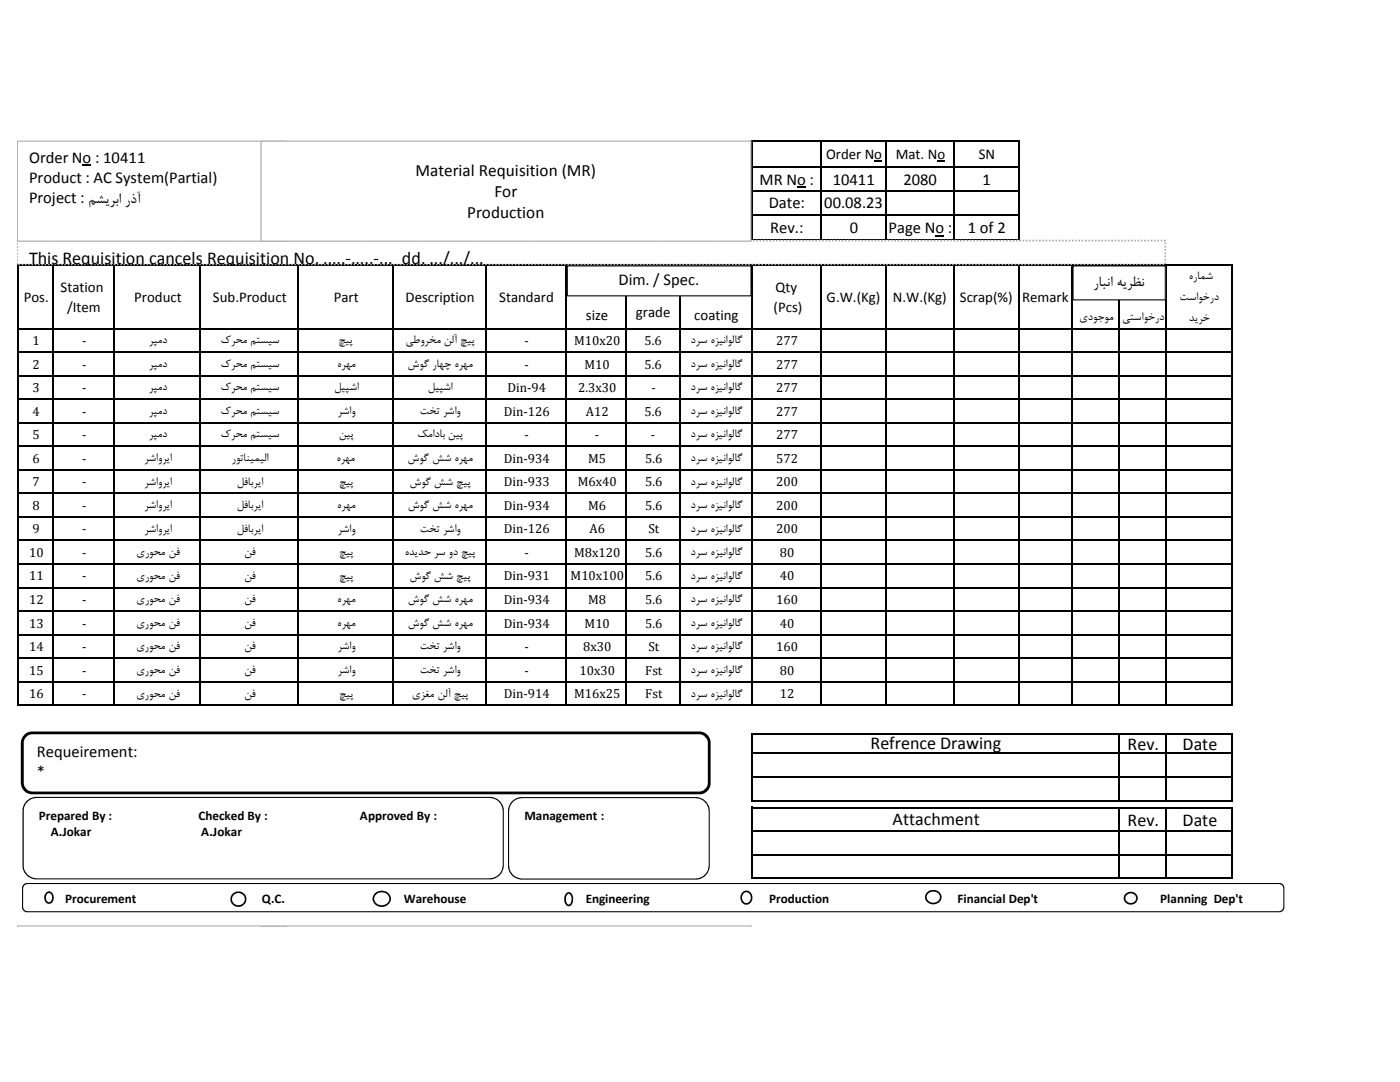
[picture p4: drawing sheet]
<svg xmlns="http://www.w3.org/2000/svg" width="279mm" height="216mm" viewBox="0 0 279 216" stroke-linecap="round" stroke-linejoin="round" font-family="sans-serif">
<path d="M159.1 37.3h1.7v.2h-1.7zM174.5 32.1h1.5v.2h-1.5zM187.1 32.1h1.5v.2h-1.5zM186.7 46.9h1.7v.2h-1.7z" fill="#000"/>
<g fill="none" stroke="#000" stroke-width=".3">
<path d="M150 27.9v20.2M150.2 28h53.3M150.2 33.4h53.3M150.2 38.1h53.3M163.8 28.2v19.9M176.8 28.2v19.9M190.3 28.2v19.9M203.3 28.2v112.7M3.6 52.7v88.2M3.7 52.9h242.4M10.6 53v87.9M22.8 53v87.9"/>
<path d="M40 53v87.9M59.5 53v87.9M78.5 53v87.9M96.9 53v87.9M113.1 53v87.9M125 53v87.9M135.7 53v87.9M150 53v87.9M150.2 42.8h53.3M150.2 48h53.3M163.8 53v87.9M176.8 53v87.9"/>
<path d="M190.3 53v87.9M214 53v87.9M223.3 53v87.9M232.7 53v87.9M245.9 53v87.9M3.7 65.6h242.4M3.7 70.3h242.4M3.7 75h242.4M3.7 79.7h242.4M3.7 84.3h242.4M3.7 89h242.4M3.7 93.7h242.4"/>
<path d="M3.7 98.4h242.4M3.7 103.1h242.4M3.7 107.8h242.4M3.7 112.5h242.4M3.7 117.2h242.4M3.7 121.9h242.4M3.7 126.6h242.4M3.7 131.3h242.4M3.7 136h242.4M3.7 140.7h242.4M150 146.2v13.7M150.2 146.4h95.9"/>
<path d="M150.2 150.3h95.9M150.2 155h95.9M150.2 159.7h95.9M223.3 146.5v13.4M232.7 146.5v13.4M245.9 146.5v13.4M150 161v14.4M150.2 161.1h95.9M150.2 165.8h95.9M150.2 170.5h95.9M150.2 175.2h95.9M223.3 161.3v14.1"/>
<path d="M232.7 161.3v14.1M245.9 161.3v14.1"/>
</g>
<path d="M3.4 48h229.1v4.7h-229.1z" fill="#fff"/>
<path d="M3.4 52.5h.2v.2h-.2zM3.4 51.8h.2v.3h-.2zM3.4 51.1h.2v.3h-.2zM3.4 50.5h.2v.3h-.2zM3.4 49.8h.2v.3h-.2zM3.4 49.1h.2v.4h-.2zM3.4 48.5h.2v.3h-.2zM3.4 47.8h.2v.4h-.2l.2-.2v.2h-.2zM3.9 47.8h.4v.4h-.4zM4.6 47.8h.3v.4h-.3zM5.2 47.8h.4v.4h-.4zM5.9 47.8h.3v.4h-.3zM6.6 47.8h.3v.4h-.3zM7.2 47.8h.3v.4h-.3zM7.9 47.8h.3v.4h-.3zM8.6 47.8h.2v.4h-.2zM9.2 47.8h.3v.4h-.3zM9.9 47.8h.3v.4h-.3zM10.5 47.8h.3v.4h-.3zM11.2 47.8h.3v.4h-.3zM11.8 47.8h.3v.4h-.3zM12.5 47.8h.3v.4h-.3zM13.1 47.8h.4v.4h-.4zM13.8 47.8h.3v.4h-.3zM14.4 47.8h.4v.4h-.4zM15.1 47.8h.3v.4h-.3zM15.7 47.8h.4v.4h-.4zM16.4 47.8h.3v.4h-.3zM17.1 47.8h.3v.4h-.3zM17.7 47.8h.3v.4h-.3zM18.4 47.8h.3v.4h-.3zM19 47.8h.3v.4h-.3zM19.7 47.8h.3v.4h-.3zM20.4 47.8h.3v.4h-.3zM21 47.8h.3v.4h-.3zM21.7 47.8h.3v.4h-.3zM22.3 47.8h.3v.4h-.3zM23 47.8h.3v.4h-.3zM23.6 47.8h.4v.4h-.4zM24.3 47.8h.3v.4h-.3zM24.9 47.8h.4v.4h-.4zM25.6 47.8h.3v.4h-.3zM26.2 47.8h.4v.4h-.4zM26.9 47.8h.3v.4h-.3zM27.6 47.8h.3v.4h-.3zM28.2 47.8h.3v.4h-.3zM28.9 47.8h.3v.4h-.3zM29.5 47.8h.3v.4h-.3zM30.2 47.8h.3v.4h-.3zM30.9 47.8h.3v.4h-.3zM31.5 47.8h.3v.4h-.3zM32.2 47.8h.3v.4h-.3zM32.8 47.8h.3v.4h-.3zM33.5 47.8h.3v.4h-.3zM34.1 47.8h.4v.4h-.4zM34.8 47.8h.3v.4h-.3zM35.4 47.8h.4v.4h-.4zM36.1 47.8h.3v.4h-.3zM36.7 47.8h.4v.4h-.4zM37.4 47.8h.3v.4h-.3zM38.1 47.8h.3v.4h-.3zM38.7 47.8h.3v.4h-.3zM39.4 47.8h.3v.4h-.3zM40 47.8h.3v.4h-.3zM40.7 47.8h.3v.4h-.3zM41.4 47.8h.3v.4h-.3zM42 47.8h.3v.4h-.3zM42.7 47.8h.3v.4h-.3zM43.3 47.8h.3v.4h-.3zM44 47.8h.3v.4h-.3zM44.6 47.8h.4v.4h-.4zM45.3 47.8h.3v.4h-.3zM45.9 47.8h.4v.4h-.4zM46.6 47.8h.3v.4h-.3zM47.2 47.8h.4v.4h-.4zM47.9 47.8h.3v.4h-.3zM48.6 47.8h.3v.4h-.3zM49.2 47.8h.3v.4h-.3zM49.9 47.8h.3v.4h-.3zM50.5 47.8h.3v.4h-.3zM51.2 47.8h.3v.4h-.3zM51.9 47.8h.3v.4h-.3zM52.5 47.8h.3v.4h-.3zM53.2 47.8h.3v.4h-.3zM53.8 47.8h.3v.4h-.3zM54.5 47.8h.3v.4h-.3zM55.1 47.8h.4v.4h-.4zM55.8 47.8h.3v.4h-.3zM56.4 47.8h.4v.4h-.4zM57.1 47.8h.3v.4h-.3zM57.7 47.8h.4v.4h-.4zM58.4 47.8h.3v.4h-.3zM59.1 47.8h.3v.4h-.3zM59.7 47.8h.3v.4h-.3zM60.4 47.8h.3v.4h-.3zM61 47.8h.3v.4h-.3zM61.7 47.8h.3v.4h-.3zM62.4 47.8h.3v.4h-.3zM63 47.8h.3v.4h-.3zM63.7 47.8h.3v.4h-.3zM64.3 47.8h.3v.4h-.3zM65 47.8h.3v.4h-.3zM65.6 47.8h.4v.4h-.4zM66.3 47.8h.3v.4h-.3zM66.9 47.8h.4v.4h-.4zM67.6 47.8h.3v.4h-.3zM68.2 47.8h.4v.4h-.4zM68.9 47.8h.3v.4h-.3zM69.6 47.8h.3v.4h-.3zM70.2 47.8h.3v.4h-.3zM70.9 47.8h.3v.4h-.3zM71.5 47.8h.3v.4h-.3zM72.2 47.8h.3v.4h-.3zM72.9 47.8h.3v.4h-.3zM73.5 47.8h.3v.4h-.3zM74.2 47.8h.3v.4h-.3zM74.8 47.8h.3v.4h-.3zM75.5 47.8h.3v.4h-.3zM76.1 47.8h.4v.4h-.4zM76.8 47.8h.3v.4h-.3zM77.4 47.8h.4v.4h-.4zM78.1 47.8h.3v.4h-.3zM78.7 47.8h.4v.4h-.4zM79.4 47.8h.3v.4h-.3zM80.1 47.8h.3v.4h-.3zM80.7 47.8h.3v.4h-.3zM81.4 47.8h.3v.4h-.3zM82 47.8h.3v.4h-.3zM82.7 47.8h.3v.4h-.3zM83.4 47.8h.3v.4h-.3zM84 47.8h.3v.4h-.3zM84.7 47.8h.3v.4h-.3zM85.3 47.8h.3v.4h-.3zM86 47.8h.3v.4h-.3zM86.6 47.8h.4v.4h-.4zM87.3 47.8h.3v.4h-.3zM87.9 47.8h.4v.4h-.4zM88.6 47.8h.3v.4h-.3zM89.2 47.8h.4v.4h-.4zM89.9 47.8h.3v.4h-.3zM90.6 47.8h.3v.4h-.3zM91.2 47.8h.3v.4h-.3zM91.9 47.8h.3v.4h-.3zM92.5 47.8h.3v.4h-.3zM93.2 47.8h.3v.4h-.3zM93.9 47.8h.2v.4h-.2zM94.5 47.8h.3v.4h-.3zM95.2 47.8h.3v.4h-.3zM95.8 47.8h.3v.4h-.3zM96.5 47.8h.3v.4h-.3zM97.1 47.8h.4v.4h-.4zM97.8 47.8h.3v.4h-.3zM98.4 47.8h.4v.4h-.4zM99.1 47.8h.3v.4h-.3zM99.7 47.8h.4v.4h-.4zM100.4 47.8h.3v.4h-.3zM101 47.8h.4v.4h-.4zM101.7 47.8h.3v.4h-.3zM102.4 47.8h.3v.4h-.3zM103 47.8h.3v.4h-.3zM103.7 47.8h.3v.4h-.3zM104.4 47.8h.2v.4h-.2zM105 47.8h.3v.4h-.3zM105.7 47.8h.3v.4h-.3zM106.3 47.8h.3v.4h-.3zM107 47.8h.3v.4h-.3zM107.6 47.8h.4v.4h-.4zM108.3 47.8h.3v.4h-.3zM108.9 47.8h.4v.4h-.4zM109.6 47.8h.3v.4h-.3zM110.2 47.8h.4v.4h-.4zM110.9 47.8h.3v.4h-.3zM111.5 47.8h.4v.4h-.4zM112.2 47.8h.3v.4h-.3zM112.9 47.8h.3v.4h-.3zM113.5 47.8h.3v.4h-.3zM114.2 47.8h.3v.4h-.3zM114.9 47.8h.2v.4h-.2zM115.5 47.8h.3v.4h-.3zM116.2 47.8h.3v.4h-.3zM116.8 47.8h.3v.4h-.3zM117.5 47.8h.3v.4h-.3zM118.1 47.8h.3v.4h-.3zM118.8 47.8h.3v.4h-.3zM119.4 47.8h.4v.4h-.4zM120.1 47.8h.3v.4h-.3zM120.7 47.8h.4v.4h-.4zM121.4 47.8h.3v.4h-.3zM122 47.8h.4v.4h-.4zM122.7 47.8h.3v.4h-.3zM123.4 47.8h.3v.4h-.3zM124 47.8h.3v.4h-.3zM124.7 47.8h.3v.4h-.3zM125.3 47.8h.3v.4h-.3zM126 47.8h.3v.4h-.3zM126.7 47.8h.3v.4h-.3zM127.3 47.8h.3v.4h-.3zM128 47.8h.3v.4h-.3zM128.6 47.8h.3v.4h-.3zM129.3 47.8h.3v.4h-.3zM129.9 47.8h.4v.4h-.4zM130.6 47.8h.3v.4h-.3zM131.2 47.8h.4v.4h-.4zM131.9 47.8h.3v.4h-.3zM132.5 47.8h.4v.4h-.4zM133.2 47.8h.3v.4h-.3zM133.9 47.8h.3v.4h-.3zM134.5 47.8h.3v.4h-.3zM135.2 47.8h.3v.4h-.3zM135.8 47.8h.3v.4h-.3zM136.5 47.8h.3v.4h-.3zM137.2 47.8h.3v.4h-.3zM137.8 47.8h.3v.4h-.3zM138.5 47.8h.3v.4h-.3zM139.1 47.8h.3v.4h-.3zM139.8 47.8h.3v.4h-.3zM140.4 47.8h.4v.4h-.4zM141.1 47.8h.3v.4h-.3zM141.7 47.8h.4v.4h-.4zM142.4 47.8h.3v.4h-.3zM143 47.8h.4v.4h-.4zM143.7 47.8h.3v.4h-.3zM144.4 47.8h.3v.4h-.3zM145 47.8h.3v.4h-.3zM145.7 47.8h.3v.4h-.3zM146.3 47.8h.3v.4h-.3zM147 47.8h.3v.4h-.3zM147.7 47.8h.3v.4h-.3zM148.3 47.8h.3v.4h-.3zM149 47.8h.3v.4h-.3zM149.6 47.8h.3v.4h-.3zM150.3 47.8h.3v.4h-.3zM150.9 47.8h.4v.4h-.4zM151.6 47.8h.3v.4h-.3zM152.2 47.8h.4v.4h-.4zM152.9 47.8h.3v.4h-.3zM153.5 47.8h.4v.4h-.4zM154.2 47.8h.3v.4h-.3zM154.9 47.8h.3v.4h-.3zM155.5 47.8h.3v.4h-.3zM156.2 47.8h.3v.4h-.3zM156.8 47.8h.3v.4h-.3zM157.5 47.8h.3v.4h-.3zM158.2 47.8h.3v.4h-.3zM158.8 47.8h.3v.4h-.3zM159.5 47.8h.3v.4h-.3zM160.1 47.8h.3v.4h-.3zM160.8 47.8h.3v.4h-.3zM161.4 47.8h.4v.4h-.4zM162.1 47.8h.3v.4h-.3zM162.7 47.8h.4v.4h-.4zM163.4 47.8h.3v.4h-.3zM164 47.8h.4v.4h-.4zM164.7 47.8h.3v.4h-.3zM165.4 47.8h.3v.4h-.3zM166 47.8h.3v.4h-.3zM166.7 47.8h.3v.4h-.3zM167.3 47.8h.3v.4h-.3zM168 47.8h.3v.4h-.3zM168.7 47.8h.3v.4h-.3zM169.3 47.8h.3v.4h-.3zM170 47.8h.3v.4h-.3zM170.6 47.8h.3v.4h-.3zM171.3 47.8h.3v.4h-.3zM171.9 47.8h.4v.4h-.4zM172.6 47.8h.3v.4h-.3zM173.2 47.8h.4v.4h-.4zM173.9 47.8h.3v.4h-.3zM174.5 47.8h.4v.4h-.4zM175.2 47.8h.3v.4h-.3zM175.9 47.8h.3v.4h-.3zM176.5 47.8h.3v.4h-.3zM177.2 47.8h.3v.4h-.3zM177.8 47.8h.3v.4h-.3zM178.5 47.8h.3v.4h-.3zM179.2 47.8h.3v.4h-.3zM179.8 47.8h.3v.4h-.3zM180.5 47.8h.3v.4h-.3zM181.1 47.8h.3v.4h-.3zM181.8 47.8h.3v.4h-.3zM182.4 47.8h.4v.4h-.4zM183.1 47.8h.3v.4h-.3zM183.7 47.8h.4v.4h-.4zM184.4 47.8h.3v.4h-.3zM185 47.8h.4v.4h-.4zM185.7 47.8h.3v.4h-.3zM186.4 47.8h.3v.4h-.3zM187 47.8h.3v.4h-.3zM187.7 47.8h.3v.4h-.3zM188.3 47.8h.3v.4h-.3zM189 47.8h.3v.4h-.3zM189.7 47.8h.2v.4h-.2zM190.3 47.8h.3v.4h-.3zM191 47.8h.3v.4h-.3zM191.6 47.8h.3v.4h-.3zM192.3 47.8h.3v.4h-.3zM192.9 47.8h.4v.4h-.4zM193.6 47.8h.3v.4h-.3zM194.2 47.8h.4v.4h-.4zM194.9 47.8h.3v.4h-.3zM195.5 47.8h.4v.4h-.4zM196.2 47.8h.3v.4h-.3zM196.8 47.8h.4v.4h-.4zM197.5 47.8h.3v.4h-.3zM198.2 47.8h.3v.4h-.3zM198.8 47.8h.3v.4h-.3zM199.5 47.8h.3v.4h-.3zM200.2 47.8h.2v.4h-.2zM200.8 47.8h.3v.4h-.3zM201.5 47.8h.3v.4h-.3zM202.1 47.8h.3v.4h-.3zM202.8 47.8h.3v.4h-.3zM203.4 47.8h.4v.4h-.4zM204.1 47.8h.3v.4h-.3zM204.7 47.8h.4v.4h-.4zM205.4 47.8h.3v.4h-.3zM206 47.8h.4v.4h-.4zM206.7 47.8h.3v.4h-.3zM207.3 47.8h.4v.4h-.4zM208 47.8h.3v.4h-.3zM208.7 47.8h.3v.4h-.3zM209.3 47.8h.3v.4h-.3zM210 47.8h.3v.4h-.3zM210.7 47.8h.2v.4h-.2zM211.3 47.8h.3v.4h-.3zM212 47.8h.3v.4h-.3zM212.6 47.8h.3v.4h-.3zM213.3 47.8h.3v.4h-.3zM213.9 47.8h.3v.4h-.3zM214.6 47.8h.3v.4h-.3zM215.2 47.8h.4v.4h-.4zM215.9 47.8h.3v.4h-.3zM216.5 47.8h.4v.4h-.4zM217.2 47.8h.3v.4h-.3zM217.8 47.8h.4v.4h-.4zM218.5 47.8h.3v.4h-.3zM219.2 47.8h.3v.4h-.3zM219.8 47.8h.3v.4h-.3zM220.5 47.8h.3v.4h-.3zM221.1 47.8h.3v.4h-.3zM221.8 47.8h.3v.4h-.3zM222.5 47.8h.3v.4h-.3zM223.1 47.8h.3v.4h-.3zM223.8 47.8h.3v.4h-.3zM224.4 47.8h.3v.4h-.3zM225.1 47.8h.3v.4h-.3zM225.7 47.8h.4v.4h-.4zM226.4 47.8h.3v.4h-.3zM227 47.8h.4v.4h-.4zM227.7 47.8h.3v.4h-.3zM228.3 47.8h.4v.4h-.4zM229 47.8h.3v.4h-.3zM229.7 47.8h.3v.4h-.3zM230.3 47.8h.3v.4h-.3zM231 47.8h.3v.4h-.3zM231.6 47.8h.3v.4h-.3zM232.3 47.8l.4 .1v.2l-.3-.1 .1 .2h-.2zM232.4 48.4h.3v.3h-.3zM232.4 49.1h.3v.3h-.3zM232.4 49.7h.3v.3h-.3zM232.4 50.4h.3v.3h-.3zM232.4 51h.3v.4h-.3zM232.4 51.7h.3v.3h-.3zM232.4 52.3h.3v.4h-.3zM232 52.6h.3v.3h-.3zM231.4 52.6h.3v.3h-.3zM230.7 52.6h.3v.3h-.3zM230 52.6h.4v.3h-.4zM229.4 52.6h.3v.3h-.3zM228.7 52.6h.4v.3h-.4zM228 52.6h.4v.3h-.4zM227.4 52.6h.4v.3h-.4zM226.7 52.6h.4v.3h-.4zM226.1 52.6h.3v.3h-.3zM225.4 52.6h.4v.3h-.4zM224.8 52.6h.3v.3h-.3zM224.1 52.6h.4v.3h-.4zM223.5 52.6h.3v.3h-.3zM222.8 52.6h.3v.3h-.3zM222.2 52.6h.3v.3h-.3zM221.5 52.6h.3v.3h-.3zM220.9 52.6h.3v.3h-.3zM220.2 52.6h.3v.3h-.3zM219.5 52.6h.4v.3h-.4zM218.9 52.6h.3v.3h-.3zM218.2 52.6h.4v.3h-.4zM217.6 52.6h.3v.3h-.3zM216.9 52.6h.4v.3h-.4zM216.2 52.6h.4v.3h-.4zM215.6 52.6h.3v.3h-.3zM214.9 52.6h.4v.3h-.4zM214.3 52.6h.3v.3h-.3zM213.6 52.6h.4v.3h-.4zM213 52.6h.3v.3h-.3zM212.3 52.6h.3v.3h-.3zM211.7 52.6h.3v.3h-.3zM211 52.6h.3v.3h-.3zM210.4 52.6h.3v.3h-.3zM209.7 52.6h.3v.3h-.3zM209 52.6h.4v.3h-.4zM208.4 52.6h.3v.3h-.3zM207.7 52.6h.4v.3h-.4zM207.1 52.6h.3v.3h-.3zM206.4 52.6h.4v.3h-.4zM205.7 52.6h.4v.3h-.4zM205.1 52.6h.3v.3h-.3zM204.4 52.6h.4v.3h-.4zM203.8 52.6h.3v.3h-.3zM203.1 52.6h.4v.3h-.4zM202.5 52.6h.3v.3h-.3zM201.8 52.6h.3v.3h-.3zM201.2 52.6h.3v.3h-.3zM200.5 52.6h.3v.3h-.3zM199.9 52.6h.3v.3h-.3zM199.2 52.6h.3v.3h-.3zM198.5 52.6h.4v.3h-.4zM197.9 52.6h.3v.3h-.3zM197.2 52.6h.4v.3h-.4zM196.6 52.6h.3v.3h-.3zM195.9 52.6h.4v.3h-.4zM195.2 52.6h.4v.3h-.4zM194.6 52.6h.3v.3h-.3zM193.9 52.6h.4v.3h-.4zM193.3 52.6h.3v.3h-.3zM192.6 52.6h.4v.3h-.4zM192 52.6h.3v.3h-.3zM191.3 52.6h.3v.3h-.3zM190.7 52.6h.3v.3h-.3zM190 52.6h.3v.3h-.3zM189.4 52.6h.3v.3h-.3zM188.7 52.6h.3v.3h-.3zM188 52.6h.4v.3h-.4zM187.4 52.6h.3v.3h-.3zM186.7 52.6h.4v.3h-.4zM186.1 52.6h.3v.3h-.3zM185.4 52.6h.4v.3h-.4zM184.7 52.6h.4v.3h-.4zM184.1 52.6h.3v.3h-.3zM183.4 52.6h.4v.3h-.4zM182.8 52.6h.3v.3h-.3zM182.1 52.6h.4v.3h-.4zM181.5 52.6h.3v.3h-.3zM180.8 52.6h.3v.3h-.3zM180.2 52.6h.3v.3h-.3zM179.5 52.6h.3v.3h-.3zM178.9 52.6h.3v.3h-.3zM178.2 52.6h.3v.3h-.3zM177.5 52.6h.4v.3h-.4zM176.9 52.6h.3v.3h-.3zM176.2 52.6h.4v.3h-.4zM175.6 52.6h.3v.3h-.3zM174.9 52.6h.4v.3h-.4zM174.2 52.6h.4v.3h-.4zM173.6 52.6h.3v.3h-.3zM172.9 52.6h.4v.3h-.4zM172.3 52.6h.3v.3h-.3zM171.6 52.6h.4v.3h-.4zM171 52.6h.3v.3h-.3zM170.3 52.6h.3v.3h-.3zM169.7 52.6h.3v.3h-.3zM169 52.6h.3v.3h-.3zM168.4 52.6h.3v.3h-.3zM167.7 52.6h.3v.3h-.3zM167 52.6h.4v.3h-.4zM166.4 52.6h.3v.3h-.3zM165.7 52.6h.4v.3h-.4zM165.1 52.6h.3v.3h-.3zM164.4 52.6h.4v.3h-.4zM163.7 52.6h.4v.3h-.4zM163.1 52.6h.3v.3h-.3zM162.4 52.6h.4v.3h-.4zM161.8 52.6h.3v.3h-.3zM161.1 52.6h.4v.3h-.4zM160.5 52.6h.3v.3h-.3zM159.8 52.6h.3v.3h-.3zM159.2 52.6h.3v.3h-.3zM158.5 52.6h.3v.3h-.3zM157.9 52.6h.3v.3h-.3zM157.2 52.6h.3v.3h-.3zM156.5 52.6h.4v.3h-.4zM155.9 52.6h.3v.3h-.3zM155.2 52.6h.4v.3h-.4zM154.6 52.6h.3v.3h-.3zM153.9 52.6h.4v.3h-.4zM153.2 52.6h.4v.3h-.4zM152.6 52.6h.4v.3h-.4zM151.9 52.6h.4v.3h-.4zM151.3 52.6h.3v.3h-.3zM150.6 52.6h.4v.3h-.4zM150 52.6h.3v.3h-.3zM149.3 52.6h.3v.3h-.3zM148.7 52.6h.3v.3h-.3zM148 52.6h.3v.3h-.3zM147.4 52.6h.3v.3h-.3zM146.7 52.6h.3v.3h-.3zM146 52.6h.4v.3h-.4zM145.4 52.6h.3v.3h-.3zM144.7 52.6h.4v.3h-.4zM144.1 52.6h.3v.3h-.3zM143.4 52.6h.4v.3h-.4zM142.7 52.6h.4v.3h-.4zM142.1 52.6h.4v.3h-.4zM141.4 52.6h.4v.3h-.4zM140.8 52.6h.3v.3h-.3zM140.1 52.6h.4v.3h-.4zM139.5 52.6h.3v.3h-.3zM138.8 52.6h.3v.3h-.3zM138.2 52.6h.3v.3h-.3zM137.5 52.6h.3v.3h-.3zM136.9 52.6h.3v.3h-.3zM136.2 52.6h.3v.3h-.3zM135.6 52.6h.3v.3h-.3zM134.9 52.6h.3v.3h-.3zM134.2 52.6h.4v.3h-.4zM133.6 52.6h.3v.3h-.3zM132.9 52.6h.4v.3h-.4zM132.2 52.6h.4v.3h-.4zM131.6 52.6h.4v.3h-.4zM130.9 52.6h.4v.3h-.4zM130.3 52.6h.3v.3h-.3zM129.6 52.6h.4v.3h-.4zM129 52.6h.3v.3h-.3zM128.3 52.6h.4v.3h-.4zM127.7 52.6h.3v.3h-.3zM127 52.6h.3v.3h-.3zM126.4 52.6h.3v.3h-.3zM125.7 52.6h.3v.3h-.3zM125.1 52.6h.3v.3h-.3zM124.4 52.6h.3v.3h-.3zM123.7 52.6h.4v.3h-.4zM123.1 52.6h.3v.3h-.3zM122.4 52.6h.4v.3h-.4zM121.8 52.6h.3v.3h-.3zM121.1 52.6h.4v.3h-.4zM120.4 52.6h.4v.3h-.4zM119.8 52.6h.3v.3h-.3zM119.1 52.6h.4v.3h-.4zM118.5 52.6h.3v.3h-.3zM117.8 52.6h.4v.3h-.4zM117.2 52.6h.3v.3h-.3zM116.5 52.6h.3v.3h-.3zM115.9 52.6h.3v.3h-.3zM115.2 52.6h.3v.3h-.3zM114.6 52.6h.3v.3h-.3zM113.9 52.6h.3v.3h-.3zM113.2 52.6h.4v.3h-.4zM112.6 52.6h.3v.3h-.3zM111.9 52.6h.4v.3h-.4zM111.3 52.6h.3v.3h-.3zM110.6 52.6h.4v.3h-.4zM109.9 52.6h.4v.3h-.4zM109.3 52.6h.3v.3h-.3zM108.6 52.6h.4v.3h-.4zM108 52.6h.3v.3h-.3zM107.3 52.6h.4v.3h-.4zM106.7 52.6h.3v.3h-.3zM106 52.6h.3v.3h-.3zM105.4 52.6h.3v.3h-.3zM104.7 52.6h.3v.3h-.3zM104.1 52.6h.3v.3h-.3zM103.4 52.6h.3v.3h-.3zM102.7 52.6h.4v.3h-.4zM102.1 52.6h.3v.3h-.3zM101.4 52.6h.4v.3h-.4zM100.8 52.6h.3v.3h-.3zM100.1 52.6h.4v.3h-.4zM99.4 52.6h.4v.3h-.4zM98.8 52.6h.3v.3h-.3zM98.1 52.6h.4v.3h-.4zM97.5 52.6h.3v.3h-.3zM96.8 52.6h.4v.3h-.4zM96.2 52.6h.3v.3h-.3zM95.5 52.6h.3v.3h-.3zM94.9 52.6h.3v.3h-.3zM94.2 52.6h.3v.3h-.3zM93.6 52.6h.3v.3h-.3zM92.9 52.6h.3v.3h-.3zM92.2 52.6h.4v.3h-.4zM91.6 52.6h.3v.3h-.3zM90.9 52.6h.4v.3h-.4zM90.3 52.6h.3v.3h-.3zM89.6 52.6h.4v.3h-.4zM88.9 52.6h.4v.3h-.4zM88.3 52.6h.3v.3h-.3zM87.6 52.6h.4v.3h-.4zM87 52.6h.3v.3h-.3zM86.3 52.6h.4v.3h-.4zM85.7 52.6h.3v.3h-.3zM85 52.6h.3v.3h-.3zM84.4 52.6h.3v.3h-.3zM83.7 52.6h.3v.3h-.3zM83.1 52.6h.3v.3h-.3zM82.4 52.6h.3v.3h-.3zM81.7 52.6h.4v.3h-.4zM81.1 52.6h.3v.3h-.3zM80.4 52.6h.4v.3h-.4zM79.8 52.6h.3v.3h-.3zM79.1 52.6h.4v.3h-.4zM78.4 52.6h.4v.3h-.4zM77.8 52.6h.3v.3h-.3zM77.1 52.6h.4v.3h-.4zM76.5 52.6h.3v.3h-.3zM75.8 52.6h.4v.3h-.4zM75.2 52.6h.3v.3h-.3zM74.5 52.6h.3v.3h-.3zM73.9 52.6h.3v.3h-.3zM73.2 52.6h.3v.3h-.3zM72.6 52.6h.3v.3h-.3zM71.9 52.6h.3v.3h-.3zM71.2 52.6h.4v.3h-.4zM70.6 52.6h.3v.3h-.3zM69.9 52.6h.4v.3h-.4zM69.3 52.6h.3v.3h-.3zM68.6 52.6h.4v.3h-.4zM67.9 52.6h.4v.3h-.4zM67.3 52.6h.3v.3h-.3zM66.6 52.6h.4v.3h-.4zM66 52.6h.3v.3h-.3zM65.3 52.6h.4v.3h-.4zM64.7 52.6h.3v.3h-.3zM64 52.6h.3v.3h-.3zM63.4 52.6h.3v.3h-.3zM62.7 52.6h.3v.3h-.3zM62.1 52.6h.3v.3h-.3zM61.4 52.6h.3v.3h-.3zM60.7 52.6h.4v.3h-.4zM60.1 52.6h.3v.3h-.3zM59.4 52.6h.4v.3h-.4zM58.8 52.6h.3v.3h-.3zM58.1 52.6h.4v.3h-.4zM57.4 52.6h.4v.3h-.4zM56.8 52.6h.3v.3h-.3zM56.1 52.6h.4v.3h-.4zM55.5 52.6h.3v.3h-.3zM54.8 52.6h.4v.3h-.4zM54.2 52.6h.3v.3h-.3zM53.5 52.6h.3v.3h-.3zM52.9 52.6h.3v.3h-.3zM52.2 52.6h.3v.3h-.3zM51.6 52.6h.3v.3h-.3zM50.9 52.6h.3v.3h-.3zM50.2 52.6h.4v.3h-.4zM49.6 52.6h.3v.3h-.3zM48.9 52.6h.4v.3h-.4zM48.3 52.6h.3v.3h-.3zM47.6 52.6h.4v.3h-.4zM46.9 52.6h.4v.3h-.4zM46.3 52.6h.4v.3h-.4zM45.6 52.6h.4v.3h-.4zM45 52.6h.3v.3h-.3zM44.3 52.6h.4v.3h-.4zM43.7 52.6h.3v.3h-.3zM43 52.6h.3v.3h-.3zM42.4 52.6h.3v.3h-.3zM41.7 52.6h.3v.3h-.3zM41.1 52.6h.3v.3h-.3zM40.4 52.6h.3v.3h-.3zM39.8 52.6h.3v.3h-.3zM39.1 52.6h.3v.3h-.3zM38.4 52.6h.4v.3h-.4zM37.8 52.6h.3v.3h-.3zM37.1 52.6h.4v.3h-.4zM36.4 52.6h.4v.3h-.4zM35.8 52.6h.4v.3h-.4zM35.1 52.6h.4v.3h-.4zM34.5 52.6h.3v.3h-.3zM33.8 52.6h.4v.3h-.4zM33.2 52.6h.3v.3h-.3zM32.5 52.6h.4v.3h-.4zM31.9 52.6h.3v.3h-.3zM31.2 52.6h.3v.3h-.3zM30.6 52.6h.3v.3h-.3zM29.9 52.6h.3v.3h-.3zM29.3 52.6h.3v.3h-.3zM28.6 52.6h.3v.3h-.3zM27.9 52.6h.4v.3h-.4zM27.3 52.6h.3v.3h-.3zM26.6 52.6h.4v.3h-.4zM26 52.6h.3v.3h-.3zM25.3 52.6h.4v.3h-.4zM24.6 52.6h.4v.3h-.4zM24 52.6h.3v.3h-.3zM23.3 52.6h.4v.3h-.4zM22.7 52.6h.3v.3h-.3zM22 52.6h.4v.3h-.4zM21.4 52.6h.3v.3h-.3zM20.7 52.6h.3v.3h-.3zM20.1 52.6h.3v.3h-.3zM19.4 52.6h.3v.3h-.3zM18.8 52.6h.3v.3h-.3zM18.1 52.6h.3v.3h-.3zM17.4 52.6h.4v.3h-.4zM16.8 52.6h.3v.3h-.3zM16.1 52.6h.4v.3h-.4zM15.5 52.6h.3v.3h-.3zM14.8 52.6h.4v.3h-.4zM14.1 52.6h.4v.3h-.4zM13.5 52.6h.3v.3h-.3zM12.8 52.6h.4v.3h-.4zM12.2 52.6h.3v.3h-.3zM11.5 52.6h.4v.3h-.4zM10.9 52.6h.3v.3h-.3zM10.2 52.6h.3v.3h-.3zM9.6 52.6h.3v.3h-.3zM8.9 52.6h.3v.3h-.3zM8.3 52.6h.3v.3h-.3zM7.6 52.6h.3v.3h-.3zM6.9 52.6h.4v.3h-.4zM6.3 52.6h.3v.3h-.3zM5.6 52.6h.4v.3h-.4zM5 52.6h.3v.3h-.3zM4.3 52.6h.4v.3h-.4zM3.6 52.6h.4v.3h-.4z" fill="#a6a6a6"/>
<path d="M3.4 28.2h53.6v19.9h-53.6z" fill="#fff"/>
<path d="M3.4 28.1h53.7v20.1h-53.7zM3.4 28.3l.2-.1v19.9l-.2-.1h53.6l-.1 .1v-19.9l.1 .1z" fill="#a6a6a6"/>
<path d="M16.5 32.9h1.7v.2h-1.7z" fill="#000"/>
<path d="M52.1 28.2h97.8v19.9h-97.8z" fill="#fff"/>
<path d="M52 28.1h97.9l.1 .1v19.9l-.1 .1h-97.8zM52.1 28.3l.1-.1v19.9l-.1-.1h97.8l-.1 .1v-19.9l.1 .1z" fill="#a6a6a6"/>
<path d="M214.1 53h18.4v6.8h-18.4z" fill="#fff"/>
<path d="M214 53l18.5-.1 .2 .1-.1 6.9h-18.5l-.1-.1zM214.1 53.2l.1-.2v6.8l-.1-.1h18.4v.1v-6.8v.2z" fill="#000"/>
<path d="M113.2 53h36.7v6.1h-36.7z" fill="#fff"/>
<path d="M113.1 53l36.8-.1 .1 .1v6.1h-36.8h-.1zM113.2 53.2l.1-.2v6.1l-.1-.2h36.7l-.1 .2v-6.1l.1 .2z" fill="#000"/>
<path d="M5 146.8l.9-.5 .5-.1h133.1a2.02 2.02 0 0 1 2 2.1v7.9a1.99 1.99 0 0 1-2 2h-133.1a1.99 1.99 0 0 1-2-2v-7.9l.1-.6z" fill-rule="evenodd" fill="#fff"/>
<path d="M4.8 146.6l.5-.4 .9-.2h133.6a2.28 2.28 0 0 1 2 2v8.5a2.28 2.28 0 0 1-2 2h-133.6a2.33 2.33 0 0 1-2.1-2.2v-8a2.21 2.21 0 0 1 .7-1.7zM5.2 147l-.5 1v8.4l.2 .5 .3 .5 .7 .5h.5h133.3l.8-.3 .5-.4 .3-1v-8.1l-.2-.5-.3-.5-.4-.4-.7-.2h-133.4l-.5 .1z" fill="#000"/>
<path d="M5.6 159.7l1.1-.5 .6-.1h90.4a2.7 2.7 0 0 1 2.7 2.7v10.8a2.68 2.68 0 0 1-2.7 2.7h-90.4a2.68 2.68 0 0 1-2.7-2.7v-10.8a2.71 2.71 0 0 1 1-2.1z" fill-rule="evenodd" fill="#fff"/>
<path d="M5.2 159.9a2.82 2.82 0 0 1 2.1-.9h90.7a2.82 2.82 0 0 1 2.5 2.5v11.4a2.82 2.82 0 0 1-2.5 2.6h-90.7a2.81 2.81 0 0 1-2.8-2.8v-11.2l.3-1.1zM5.7 159.8a2.49 2.49 0 0 0-1 2v10.8a2.58 2.58 0 0 0 2.6 2.7h90.4a2.64 2.64 0 0 0 2.6-2.6v-10.9a2.62 2.62 0 0 0-2.6-2.6h-90.4l-.9 .2z" fill="#000"/>
<path d="M102.1 160.2a2.71 2.71 0 0 1 2.1-1.1h34.6a2.7 2.7 0 0 1 2.7 2.7v10.9a2.68 2.68 0 0 1-2.7 2.7h-34.6a2.7 2.7 0 0 1-2.7-2.7v-10.9v-.6z" fill-rule="evenodd" fill="#fff"/>
<path d="M102.1 160a2.72 2.72 0 0 1 2.1-1h34.9a2.82 2.82 0 0 1 2.5 2.6v11.4a2.82 2.82 0 0 1-2.5 2.5h-34.9a2.76 2.76 0 0 1-2.8-2.8v-11.1l.3-1.1zM102.4 160l-.6 .9-.2 1v10.8a2.63 2.63 0 0 0 2.6 2.6h34.6a2.64 2.64 0 0 0 2.6-2.6v-10.8a2.63 2.63 0 0 0-2.6-2.6h-34.6l-.9 .1z" fill="#000"/>
<path d="M4.8 176.6l.7-.3h249.8a.92 .92 0 0 1 .9 .9v3.8a.89 .89 0 0 1-.9 .9h-249.8a.92 .92 0 0 1-1-.9v-3.8z" fill-rule="evenodd" fill="#fff"/>
<path d="M4.6 176.6l.6-.4h250.3l.7 .4 .1 .4v4.2a1.03 1.03 0 0 1-.8 .8h-250.3l-.6-.4-.2-.4v-4.2zM4.9 176.7l-.3 .5v3.8l.3 .6 .6 .2h249.9a.81 .81 0 0 0 .7-.8v-3.8l-.2-.5-.6-.3h-249.8z" fill="#000"/>
<path d="M9.2 178.3a.8 .8 0 0 1 1-.1 .8 .8 0 0 1 .4 .9 .84 .84 0 0 1-.8 1.1 .84 .84 0 0 1-.8-1.1z" fill-rule="evenodd" fill="#fff"/>
<path d="M9.4 178l.6-.1a1.39 1.39 0 0 1 .2 2.4h-.6a1.43 1.43 0 0 1-.2-2.3zM9.4 178.3l-.3 .6 .1 .6 .2 .4 .5 .1 .2-.1 .3-.4v-.6l-.4-.7z" fill="#000"/>
<circle cx="47.6" cy="179.4" r="1.41" fill="#fff"/>
<path d="M46 179.4a1.58 1.58 0 0 1 3.1 0 1.58 1.58 0 0 1-3.1 0zM46.7 178.6l-.4 .6v.5l.4 .6 .4 .3h.5l.9-.3 .4-.7v-.4l-.4-.6-.9-.4z" fill="#000"/>
<path d="M74.8 178.5a1.66 1.66 0 0 1 2-.5 1.66 1.66 0 0 1 1 1.8 1.66 1.66 0 0 1-2 1 1.66 1.66 0 0 1-1.2-1.9z" fill-rule="evenodd" fill="#fff"/>
<path d="M74.9 178.2a1.69 1.69 0 0 0-.1 2.2 1.69 1.69 0 0 0 2.1 .4 1.58 1.58 0 0 0 1.1-1.6 1.58 1.58 0 0 0-1.5-1.4 2.06 2.06 0 0 0-1.6 .4zM74.9 178.6l.4-.3 .6-.2h.9l.8 .8v.9l-.3 .5-.5 .3h-1.2l-.7-.5-.2-.5v-.4z" fill="#000"/>
<path d="M224.6 178.6a1.19 1.19 0 0 1 1.8-.3 1.19 1.19 0 0 1 0 1.8 1.19 1.19 0 0 1-1.5 0 1.19 1.19 0 0 1-.3-1.5z" fill-rule="evenodd" fill="#fff"/>
<path d="M224.7 178.3a1.52 1.52 0 0 1 1.7-.2l.4 .4a1.2 1.2 0 0 1-.1 1.6l-.5 .3a1.46 1.46 0 0 1-1.9-.9v-.6zM224.9 178.6l-.3 .6 .1 .4 .4 .4 .8 .2 .7-.4 .1-.8-.3-.5-.5-.2h-.5z" fill="#000"/>
<path d="M113.2 178.3l.3-.1a1.4 1.4 0 0 1 0 2.5 1.5 1.5 0 0 1-.3-2.4z" fill-rule="evenodd" fill="#fff"/>
<path d="M112.9 178.3a.74 .74 0 0 1 1.3 .1 1.74 1.74 0 0 1-.5 2.4h-.4l-.3-.2a1.97 1.97 0 0 1-.2-2.2zM113.3 178.4l-.2 .2a1.85 1.85 0 0 0 .1 1.8l.4 .1 .3-.3a1.75 1.75 0 0 0 0-1.6l-.4-.3z" fill="#000"/>
<path d="M185 178.3a1.49 1.49 0 0 1 1.8-.5 1.49 1.49 0 0 1 .9 1.6 1.49 1.49 0 0 1-1.8 .9 1.49 1.49 0 0 1-1.1-1.7z" fill-rule="evenodd" fill="#fff"/>
<path d="M185.1 178a1.82 1.82 0 0 1 2.7 .4 1.62 1.62 0 0 1-.9 1.9 1.62 1.62 0 0 1-2-.5l-.3-.5v-.6zM185.3 178.2l-.3 .4v.6l.1 .4 .6 .4h1.1l.7-.5 .1-.7-.6-.7-.8-.2z" fill="#000"/>
<path d="M148.3 178.1a1.1 1.1 0 0 1 1.4 .1 1.1 1.1 0 0 1 .2 1.3 1.03 1.03 0 0 1-1.2 .9 1.03 1.03 0 0 1-.8-1.3l.1-.4z" fill-rule="evenodd" fill="#fff"/>
<path d="M148.1 178.1l.4-.3a1.1 1.1 0 0 1 1.3 .3l.4 .7v.6a1.5 1.5 0 0 1-1 1.1 1.38 1.38 0 0 1-1.3-.7 1.38 1.38 0 0 1 .1-1.5zM148.3 178.4l-.2 .5 .2 .8 .3 .4h.7l.4-.4 .1-.3-.1-.9-.4-.4-.3-.1z" fill="#000"/>
<path d="M3.4 184.7l53.6 .1z" fill="#fff"/>
<path d="M3.4 184.7h53.6l.2 .1h-53.8zM3.4 184.8h53.6z" fill="#a6a6a6"/>
<path d="M52.1 184.7l97.8 .1z" fill="#fff"/>
<path d="M52 184.7h97.9l.1 .1h-98zM52.1 184.8h97.8z" fill="#a6a6a6"/>
<g font-size="3.6">
<text x="5.8" y="52.6">This Requisition cancels Requisition No. .....‐.....‐... dd. .../.../...</text>
<text x="173.7" y="149.4">Refrence Drawing</text>
<text x="225" y="149.6">Rev.</text>
<text x="236" y="149.6">Date</text>
<text x="178.1" y="164.5">Attachment</text>
<text x="225" y="164.7">Rev.</text>
<text x="236" y="164.7">Date</text>
</g>
<g font-size="3.4">
<text x="82.9" y="35.1">Material Requisition (MR)</text>
<text x="98.7" y="39.3">For</text>
<text x="93.2" y="43.5">Production</text>
</g>
<g font-size="3.3">
<text x="5.8" y="32.5">Order No : 10411</text>
<text x="5.8" y="40.5">Project : مشيراب رذآ</text>
<text x="5.8" y="36.4">Product : AC System(Partial)</text>
<text x="151.6" y="36.9">MR No :</text>
<text x="153.4" y="41.6">Date:</text>
<text x="164.5" y="41.6">00.08.23</text>
<text x="166.2" y="36.9">10411</text>
<text x="180.3" y="36.9">2080</text>
<text x="196.1" y="36.9">1</text>
<text x="153.7" y="46.5">Rev.:</text>
<text x="169.6" y="46.5">0</text>
<text x="177.3" y="46.5">Page No :</text>
<text x="193.1" y="46.5">1 of 2</text>
<text x="123.4" y="56.8">Dim. / Spec.</text>
<text x="218.1" y="57.1">رابان ه</text>
<text x="224.2" y="57.1">يرظن</text>
<text x="7.4" y="151.1">Requeirement:</text>
<text x="7.4" y="155.1">*</text>
</g>
<g font-size="3">
<text x="164.8" y="31.7">Order No</text>
<text x="178.8" y="31.7">Mat. No</text>
<text x="195.3" y="31.7">SN</text>
<text x="12.1" y="58.3">Station</text>
<text x="154.8" y="58.3">Qty</text>
<text x="4.7" y="60.2">Pos.</text>
<text x="13.4" y="62.2">/Item</text>
<text x="26.8" y="60.2">Product</text>
<text x="42.5" y="60.2">Sub.Product</text>
<text x="66.6" y="60.2">Part</text>
<text x="80.9" y="60.2">Description</text>
<text x="99.6" y="60.2">Standard</text>
<text x="116.9" y="63.9">size</text>
<text x="126.9" y="63.2">grade</text>
<text x="138.6" y="63.9">coating</text>
<text x="154.4" y="62.2">(Pcs)</text>
<text x="165" y="60.2">G.W.(Kg)</text>
<text x="178.2" y="60.2">N.W.(Kg)</text>
<text x="191.6" y="60.2">Scrap(%) Remark</text>
</g>
<g font-size="2.6">
<text x="235.4" y="59.8">تساوخرد</text>
<text x="237.2" y="55.6">هرامش</text>
<text x="215.4" y="63.9">يدوجوم</text>
<text x="224" y="63.9">يتساوخرد</text>
<text x="237.3" y="64">ديرخ</text>
<text x="6.5" y="68.8">1</text>
<text x="16.4" y="68.8">‐</text>
<text x="29.7" y="68.5">رپمد</text>
<text x="44" y="68.5">كرحم متسيس</text>
<text x="67.6" y="68.5">چيپ</text>
<text x="80.9" y="68.5">يطورخم نآل چيپ</text>
<text x="104.7" y="68.8">‐</text>
<text x="114.6" y="68.8">M10x20</text>
<text x="128.7" y="68.8">5.6</text>
<text x="137.8" y="68.5">درس هزيانوال گ</text>
<text x="154.9" y="68.8">277</text>
<text x="6.5" y="73.5">2</text>
<text x="16.4" y="73.5">‐</text>
<text x="29.7" y="77.9">رپمد</text>
<text x="29.7" y="73.2">رپمد</text>
<text x="44" y="77.9">كرحم متسيس</text>
<text x="44" y="73.2">كرحم متسيس</text>
<text x="66.7" y="77.9">ليپشا</text>
<text x="67.3" y="73.2">هرهم</text>
<text x="81.4" y="73.2">شوگ راهچ هرهم</text>
<text x="85.4" y="77.9">ليپشا</text>
<text x="104.7" y="73.5">‐</text>
<text x="116.7" y="73.5">M10</text>
<text x="128.6" y="73.5">5.6</text>
<text x="137.8" y="77.9">درس هزيانوال گ</text>
<text x="137.8" y="73.2">درس هزيانوال گ</text>
<text x="154.9" y="73.5">277</text>
<text x="6.5" y="82.9">4</text>
<text x="6.5" y="78.2">3</text>
<text x="16.4" y="82.9">‐</text>
<text x="16.4" y="78.2">‐</text>
<text x="29.7" y="82.6">رپمد</text>
<text x="44" y="82.6">كرحم متسيس</text>
<text x="67.3" y="82.6">رشاو</text>
<text x="83.8" y="82.6">تخت رشاو</text>
<text x="100.5" y="82.9">Din‐126</text>
<text x="101.3" y="78.2">Din‐94</text>
<text x="115.4" y="78.2">2.3x30</text>
<text x="116.9" y="82.9">A12</text>
<text x="128.7" y="82.9">5.6</text>
<text x="130.1" y="78.2">‐</text>
<text x="137.8" y="82.6">درس هزيانوال گ</text>
<text x="154.9" y="82.9">277</text>
<text x="154.9" y="78.2">277</text>
<text x="6.5" y="87.6">5</text>
<text x="16.4" y="87.6">‐</text>
<text x="29.7" y="87.3">رپمد</text>
<text x="44" y="87.3">كرحم متسيس</text>
<text x="67.6" y="87.3">نيپ</text>
<text x="83.2" y="87.3">كماد با نيپ</text>
<text x="104.7" y="87.6">‐</text>
<text x="118.7" y="87.6">‐</text>
<text x="129.9" y="87.6">‐</text>
<text x="137.8" y="87.3">درس هزيانوال گ</text>
<text x="154.9" y="87.6">277</text>
<text x="6.5" y="92.3">6</text>
<text x="16.4" y="92.3">‐</text>
<text x="28.8" y="92">رشاور اي</text>
<text x="46.2" y="92">روتانيميال</text>
<text x="67.2" y="92">هرهم</text>
<text x="81.4" y="92">شوگ شش هرهم</text>
<text x="100.5" y="92.3">Din‐934</text>
<text x="117.4" y="92.3">M5</text>
<text x="128.8" y="92.3">5.6</text>
<text x="137.8" y="92">درس هزيانوال گ</text>
<text x="154.9" y="92.3">572</text>
<text x="6.5" y="101.7">8</text>
<text x="6.5" y="97">7</text>
<text x="16.4" y="101.7">‐</text>
<text x="16.4" y="97">‐</text>
<text x="28.8" y="101.4">رشاور اي</text>
<text x="28.8" y="96.7">رشاور اي</text>
<text x="47.2" y="96.7">لف بار اي</text>
<text x="47.2" y="101.4">لف بار اي</text>
<text x="67.3" y="101.4">هرهم</text>
<text x="67.7" y="96.7">چيپ</text>
<text x="81.4" y="101.4">شوگ شش هرهم</text>
<text x="81.7" y="96.7">شوگ شش چيپ</text>
<text x="100.5" y="97">Din‐933</text>
<text x="100.5" y="101.7">Din‐934</text>
<text x="115.3" y="97">M6x40</text>
<text x="117.4" y="101.7">M6</text>
<text x="128.8" y="101.7">5.6</text>
<text x="128.8" y="97">5.6</text>
<text x="137.8" y="96.7">درس هزيانوال گ</text>
<text x="137.8" y="101.4">درس هزيانوال گ</text>
<text x="154.9" y="97">200</text>
<text x="154.9" y="101.7">200</text>
<text x="6.5" y="106.4">9</text>
<text x="16.4" y="106.4">‐</text>
<text x="28.8" y="106.1">رشاور اي</text>
<text x="47.2" y="106.1">لف بار اي</text>
<text x="67.3" y="106.1">رشاو</text>
<text x="83.8" y="106.1">تخت رشاو</text>
<text x="100.5" y="106.4">Din‐126</text>
<text x="117.6" y="106.4">A6</text>
<text x="129.4" y="106.4">St</text>
<text x="137.8" y="106.1">درس هزيانوال گ</text>
<text x="154.9" y="106.4">200</text>
<text x="5.8" y="111.1">10</text>
<text x="16.4" y="111.1">‐</text>
<text x="27.2" y="110.8">يروحم نف</text>
<text x="48.7" y="110.8">نف</text>
<text x="67.7" y="110.8">چيپ</text>
<text x="80.8" y="110.8">هديدح رس ود چيپ</text>
<text x="104.7" y="111.1">‐</text>
<text x="114.6" y="111.1">M8x120</text>
<text x="128.8" y="111.1">5.6</text>
<text x="137.8" y="110.8">درس هزيانوال گ</text>
<text x="155.6" y="111.1">80</text>
<text x="5.8" y="115.8">11</text>
<text x="16.4" y="115.8">‐</text>
<text x="27.2" y="115.5">يروحم نف</text>
<text x="48.7" y="115.5">نف</text>
<text x="67.7" y="115.5">چيپ</text>
<text x="81.7" y="115.5">شوگ شش چيپ</text>
<text x="100.5" y="115.8">Din‐931</text>
<text x="113.9" y="115.8">M10x100</text>
<text x="128.8" y="115.8">5.6</text>
<text x="137.8" y="115.5">درس هزيانوال گ</text>
<text x="155.6" y="115.8">40</text>
<text x="5.8" y="125.2">13</text>
<text x="5.8" y="120.5">12</text>
<text x="16.4" y="125.2">‐</text>
<text x="16.4" y="120.5">‐</text>
<text x="27.2" y="124.9">يروحم نف</text>
<text x="27.2" y="120.2">يروحم نف</text>
<text x="48.7" y="124.9">نف</text>
<text x="48.7" y="120.2">نف</text>
<text x="67.3" y="124.9">هرهم</text>
<text x="67.3" y="120.2">هرهم</text>
<text x="81.4" y="124.9">شوگ شش هرهم</text>
<text x="81.4" y="120.2">شوگ شش هرهم</text>
<text x="100.5" y="125.2">Din‐934</text>
<text x="100.5" y="120.5">Din‐934</text>
<text x="116.7" y="125.2">M10</text>
<text x="117.4" y="120.5">M8</text>
<text x="128.8" y="120.5">5.6</text>
<text x="128.8" y="125.2">5.6</text>
<text x="137.8" y="124.9">درس هزيانوال گ</text>
<text x="137.8" y="120.2">درس هزيانوال گ</text>
<text x="154.9" y="120.5">160</text>
<text x="155.6" y="125.2">40</text>
<text x="5.8" y="129.9">14</text>
<text x="16.4" y="129.9">‐</text>
<text x="27.2" y="129.6">يروحم نف</text>
<text x="48.7" y="129.6">نف</text>
<text x="67.4" y="129.6">رشاو</text>
<text x="83.8" y="129.6">تخت رشاو</text>
<text x="104.7" y="129.9">‐</text>
<text x="116.4" y="129.9">8x30</text>
<text x="129.4" y="129.9">St</text>
<text x="137.8" y="129.6">درس هزيانوال گ</text>
<text x="154.9" y="129.9">160</text>
<text x="5.8" y="134.6">15</text>
<text x="16.4" y="134.6">‐</text>
<text x="27.2" y="134.3">يروحم نف</text>
<text x="48.7" y="134.3">نف</text>
<text x="67.4" y="134.3">رشاو</text>
<text x="83.8" y="134.3">تخت رشاو</text>
<text x="104.7" y="134.6">‐</text>
<text x="115.7" y="134.6">10x30</text>
<text x="128.8" y="134.6">Fst</text>
<text x="137.8" y="134.3">درس هزيانوال گ</text>
<text x="155.6" y="134.6">80</text>
<text x="5.8" y="139.3">16</text>
<text x="16.4" y="139.3">‐</text>
<text x="27.2" y="139">يروحم نف</text>
<text x="48.7" y="139">نف</text>
<text x="67.7" y="139">چيپ</text>
<text x="82.2" y="139">يزغم نآل چيپ</text>
<text x="100.5" y="139.3">Din‐914</text>
<text x="114.6" y="139.3">M16x25</text>
<text x="128.8" y="139.3">Fst</text>
<text x="137.8" y="139">درس هزيانوال گ</text>
<text x="155.6" y="139.3">12</text>
<text x="7.7" y="163.6">Prepared By :</text>
<text x="10.1" y="166.8">A.Jokar</text>
<text x="39.6" y="163.6">Checked By :</text>
<text x="40.2" y="166.8">A.Jokar</text>
<text x="71.8" y="163.6">Approved By :</text>
<text x="104.6" y="163.6">Management :</text>
<text x="13" y="180.2">Procurement</text>
<text x="52.3" y="180.2">Q.C.</text>
<text x="80.6" y="180.2">Warehouse</text>
<text x="116.9" y="180.2">Engineering</text>
<text x="153.5" y="180.2">Production</text>
<text x="191.1" y="180.2">Financial Dep't</text>
<text x="231.6" y="180.2">Planning Dep't</text>
</g>
</svg>
